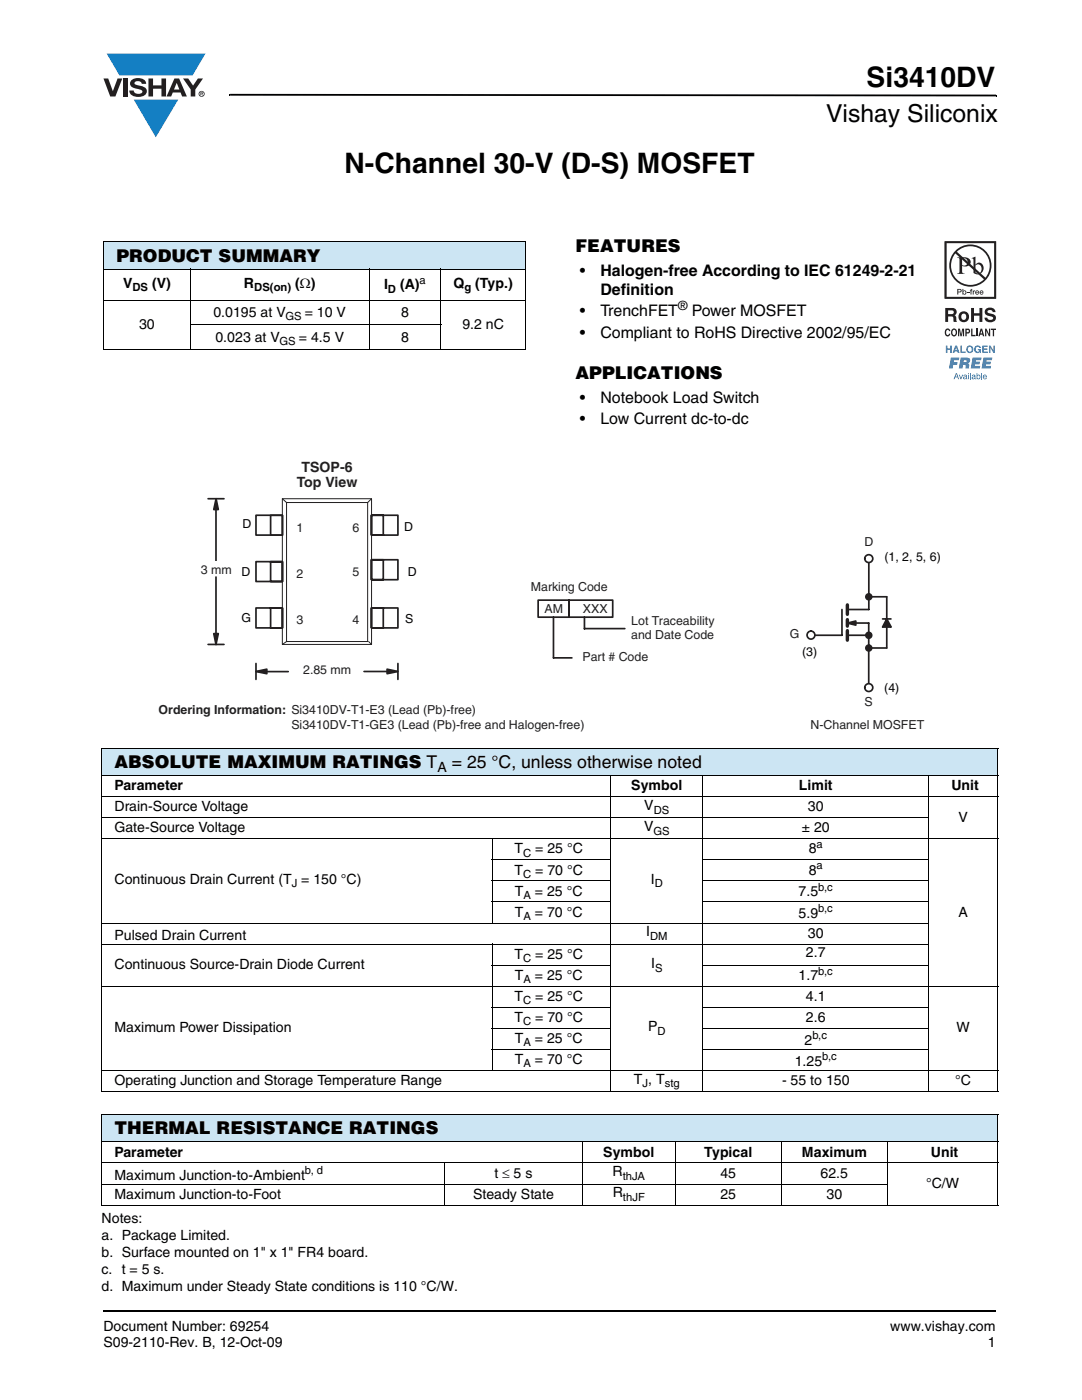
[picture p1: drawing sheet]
<svg xmlns="http://www.w3.org/2000/svg" width="216mm" height="279mm" viewBox="0 0 216 279" stroke-linecap="round" stroke-linejoin="round" font-family="sans-serif">
<g fill="#147fc3">
<path d="M21.3 10.7h19.7l-2.6 4.4h-3.8h-10.8z"/>
<path d="M26.7 19.9h8.9l-4.5 7.5z"/>
</g>
<g fill="#231f20">
<path d="M20.6 15.7h1l.9 2.5 1-2.5h.9l-1.4 3.6h-1z"/>
<path d="M24.6 15.7h.9v3.6h-.9z"/>
<path d="M26.3 16a2.1 2.1 0 0 1 2.8 .3l.1 .4h-.9a.79 .79 0 0 0-.7-.5 .79 .79 0 0 0-.8 .4l.3 .3 1 .2a1.08 1.08 0 0 1 1.2 1.1 1.08 1.08 0 0 1-1.1 1.1 1.73 1.73 0 0 1-2.4-1.2h.9a.96 .96 0 0 0 .8 .6 .96 .96 0 0 0 .9-.4 1.31 1.31 0 0 0-1.2-.6 1.03 1.03 0 0 1-1.1-.6 1.03 1.03 0 0 1 .2-1.1z"/>
<path d="M29.6 15.7h.9v1.3h1.7v-1.3h.9v3.6h-.9v-1.6h-1.7v1.6h-.9z"/>
<path d="M36.5 15.7h1.1l.9 1.4 1-1.4h1l-1.5 2.2v1.4h-.9v-1.4z"/>
<path d="M35.3 16.5l.5 1.4h-1.1zM34.8 15.7l-1.6 3.6h1l.3-.8h1.5l.3 .8h1l-1.6-3.6z"/>
<path d="M39.8 18.7a.46 .46 0 0 1 .9 0 .46 .46 0 0 1-.9 0zM39.6 18.7a.6 .6 0 0 0 1.2 0 .6 .6 0 0 0-1.2 0z"/>
<path d="M40.1 18.5h.2v.2h-.2zM40 18.4v.7h.1v-.3l.4 .3-.2-.3 .2-.2-.1-.2z"/>
</g>
<path d="M45.7 18.7h.2v.4h-.2zM45.9 18.7l152.9 .2v.3l-152.9-.1zM198.8 18.9h.1v.3h-.1zM20.5 261.5h.1v.4h-.1z" fill="#000"/>
<path d="M20.6 261.7h178.2" fill="none" stroke="#000" stroke-width=".36"/>
<path d="M20.7 48.2h84.2v5.5h-84.2z" fill="#cce5f3"/>
<path d="M20.6 48.2h84.4M20.6 53.7h84.4M20.6 59.9h84.4M20.7 48.3v21.4M38 53.6v16.3M73.7 53.6v16.3M87.9 53.6v16.3M104.9 48.3v21.4M20.6 69.8h84.4M37.9 64.9h50.1" fill="none" stroke="#000" stroke-width=".2"/>
<g fill="#cce5f3">
<path d="M20.3 149.3h178.8v5.5h-178.8z"/>
<path d="M20.3 222.4h178.8v5.5h-178.8z"/>
</g>
<g fill="none" stroke="#000" stroke-width=".2">
<path d="M20.2 149.3h179M20.2 154.8h120M20.2 159h179M20.3 149.4v68.3M121.9 154.7v63.2M140.3 154.7v63.2M140.4 154.8h44.8M185.3 154.7v63.2M185.4 154.8h13.8M199.1 149.4v68.3M20.2 163.2h165.2M20.2 167.4h179"/>
<path d="M98.1 171.6h23.8M98.1 175.8h23.8M98.2 167.3v17M140.2 171.6h45.2M140.2 175.8h45.2M20.2 184.2h165.2M20.2 188.4h165.2M20.2 196.8h179M98.1 180h23.8M98.1 192.6h23.8M98.2 188.3v25.4M140.2 180h45.2"/>
<path d="M140.2 192.6h45.2M20.2 213.6h179M20.2 217.8h179M98.1 201h23.8M98.1 205.2h23.8M98.1 209.4h23.8M140.2 201h45.2M140.2 205.2h45.2M140.2 209.4h45.2M20.2 222.4h179M20.2 227.9h135.6M20.2 232.1h179"/>
<path d="M20.2 236.3h157M20.3 222.5v17.9M88.6 232v8.6M116.2 227.8v12.8M134.7 227.8v12.8M155.9 227.8v12.8M156 227.9h21M177.1 227.8v12.8M177.2 227.9h22M199.1 222.5v17.9M20.2 240.5h179"/>
</g>
<path d="M31.7 92h156v54.1h-156z" fill="#fff"/>
<path d="M107.4 119.8h6.1v3.4h-6.1zM113.5 119.8h8.8v3.4h-8.8zM173.4 112.3v9.3h-4.3M110.4 123.2v8.1h3.7M116.6 123.2v2.3M116.6 125.5h8.1M169.1 126.8h4.2M169.1 124.3h4.2v12.1" fill="none" stroke="#231f20" stroke-width=".34"/>
<path d="M169.1 120.7v1.9" fill="none" stroke="#231f20" stroke-width=".68"/>
<path d="M169.1 124.3l1.7-.4v.9z" fill="#231f20"/>
<path d="M173.4 119.1h3.5M168 121.6v5.2h-5.6M169.1 124.3l1.7-.4v.9l-1.5-.4M173.3 129.3h3.6" fill="none" stroke="#231f20" stroke-width=".34"/>
<path d="M169.1 123.7v1.3M169.1 125.9v1.9" fill="none" stroke="#231f20" stroke-width=".68"/>
<circle cx="161.8" cy="126.7" r=".79" fill="#fff"/>
<g fill="none" stroke="#231f20" stroke-width=".34">
<path d="M176.9 119.1v10.2M176.1 123.5h1.7M176.9 123.5l-.8 1.6"/>
<circle cx="161.8" cy="126.7" r=".79"/>
</g>
<path d="M176.9 123.5l.9 1.6h-1.7z" fill="#231f20"/>
<path d="M176.9 123.5l.9 1.6h-1.7" fill="none" stroke="#231f20" stroke-width=".34"/>
<circle cx="173.3" cy="111.5" r=".79" fill="#fff"/>
<circle cx="173.3" cy="111.5" r=".79" fill="none" stroke="#231f20" stroke-width=".34"/>
<circle cx="173.3" cy="137.2" r=".79" fill="#fff"/>
<circle cx="173.3" cy="137.2" r=".79" fill="none" stroke="#231f20" stroke-width=".34"/>
<circle cx="173.4" cy="119.1" r=".58" fill="#231f20"/>
<circle cx="173.4" cy="119.1" r=".58" fill="none" stroke="#231f20" stroke-width=".34"/>
<circle cx="173.4" cy="126.8" r=".58" fill="#231f20"/>
<circle cx="173.4" cy="126.8" r=".58" fill="none" stroke="#231f20" stroke-width=".34"/>
<circle cx="173.4" cy="129.3" r=".58" fill="#231f20"/>
<g fill="none" stroke="#231f20" stroke-width=".34">
<path d="M41.5 99.5h3.2M43.1 99.5v13.2M51.1 102.8h5.3v4h-5.3zM51.1 112.1h5.3v4h-5.3zM54 112.1h2.4v4h-2.4zM54 102.8h2.4v4h-2.4zM74.1 102.8h5.3v4h-5.3zM74.1 102.8h2.4v4h-2.4zM41.5 128.6h3.2M51.1 121.3h5.3v4h-5.3zM51.1 132.4v3.2M54 121.3h2.4v4h-2.4z"/>
<path d="M72.6 134h4.6M74.1 121.3h5.3v4h-5.3zM74.1 121.3h2.4v4h-2.4zM79.4 132.4v3.2"/>
<circle cx="173.4" cy="129.3" r=".58"/>
</g>
<path d="M56.3 99.5h17.8v29.1h-17.8zM56.3 99.5l.9 .8M74.1 99.5l-.7 .8M57.2 100.3h16.2v27.7h-16.2zM57.2 128l-.9 .6M73.6 128l.5 .6" fill="none" stroke="#231f20" stroke-width=".2"/>
<path d="M42.7 126.5h.9l-.5 2.1z" fill="#231f20"/>
<path d="M42.7 126.5h.9l-.5 2.1z" fill="none" stroke="#231f20" stroke-width=".34"/>
<path d="M43.1 99.5l.5 2.2h-.9z" fill="#231f20"/>
<path d="M43.1 99.5l.5 2.2h-.9z" fill="none" stroke="#231f20" stroke-width=".34"/>
<path d="M77.2 133.6l2.2 .4-2.2 .5z" fill="#231f20"/>
<path d="M77.2 133.6l2.2 .4-2.2 .5z" fill="none" stroke="#231f20" stroke-width=".34"/>
<path d="M51.1 134l2.1-.4v.9z" fill="#231f20"/>
<path d="M74.1 111.7h5.3v4h-5.3zM74.1 111.7h2.4v4h-2.4zM51.1 134l2.1-.4v.9z" fill="none" stroke="#231f20" stroke-width=".34"/>
<g fill="#fff">
<path d="M38.1 112h8.9v3.2h-8.9z"/>
<path d="M58.5 132h12.3v3.1h-12.3z"/>
</g>
<path d="M43.1 115.2v13.4M51.6 134h5.9" fill="none" stroke="#231f20" stroke-width=".34"/>
<g fill="#fff">
<path d="M185.4 44.5h16.4v34.9h-16.4z"/>
<path d="M188.5 48.2h10.3v27.5h-10.3z"/>
</g>
<path d="M188.8 48.5h9.6v10.8h-9.6zM188.5 48.2v11.4h10.3v-11.4z" fill="#201d1e"/>
<g fill="#3853a3">
<path d="M188.7 69h.3v.5h.6v-.5h.3v1.4h-.3v-.6h-.6v.6h-.3z"/>
<path d="M191.7 69h.3v1.2h.7v.2h-1z"/>
<path d="M194.6 69.2a.68 .68 0 0 1 1.1 .2l-.8-.2a.55 .55 0 0 0-.2 .6 .55 .55 0 0 0 .4 .4l.4-.3h-.4v-.2h.6v.7h-.2v-.2a.71 .71 0 0 1-1 0 .71 .71 0 0 1 .1-1z"/>
<path d="M196 69h1.1v.2h-.8v.3h.7v.3h-.7v.4h.8v.2h-1.1z"/>
<path d="M197.3 69h.4l.5 1v-1h.3v1.4h-.3l-.6-1v1h-.3z"/>
<path d="M189.7 71.4h1.7l-.1 .5h-.9l-.1 .4h.8l-.1 .5h-.8l-.1 .7h-.7z"/>
<path d="M194.1 71.4h1.7v.5h-1.1l-.1 .3h.9l-.1 .5h-.8l-.1 .3h1.1l-.1 .5h-1.8z"/>
<path d="M196.2 71.4h1.8l-.1 .5h-1l-.1 .3h.9l-.1 .5h-.9v.3h1.1l-.1 .5h-1.8z"/>
<path d="M191.3 74.8h.2l.2 .7 .3-.7h.2l-.4 .9h-.1z"/>
<path d="M193.6 74.5h.1v1.2h-.1z"/>
<path d="M195.8 74.5h.1v1.2h-.1z"/>
<path d="M190.8 69.3l-.2 .6h.4zM190.6 69h.4l.5 1.4h-.4l-.1-.3h-.5l-.1 .3h-.3z"/>
<path d="M193 69.7a.5 .5 0 0 0 1 0 .5 .5 0 0 0-1 0zM192.7 69.7a.75 .75 0 0 1 1.5 0 .75 .75 0 0 1-1.5 0z"/>
<path d="M192.3 71.9l-.1 .4 .6-.1v-.3zM191.7 71.4l1.7 .1a.63 .63 0 0 1-.3 1l.3 .3v.7h-.7v-.6l-.3-.1h-.2l-.2 .7h-.7z"/>
<path d="M190.8 74.6l-.2 .6h.4zM190.7 74.5h.2l.5 1.2h-.2l-.1-.4h-.5l-.1 .4h-.2z"/>
<path d="M192.4 75.3v.2l.1 .1 .2-.1 .1-.3zM192.3 74.9l.3-.1h.3l.1 .9-.8-.1 .1-.4 .5-.2-.2-.1-.4 .2z"/>
<path d="M193.2 74.8h.1v.9h-.1zM193.2 74.5h.1v.1h-.1z"/>
<path d="M194.1 75.3v.2l.1 .1 .2-.1 .1-.3zM194 74.9l.3-.1h.3l.1 .9-.8-.1 .1-.4 .5-.2-.2-.1-.4 .2z"/>
<path d="M194.9 75.2a.31 .31 0 0 0 .6 0 .31 .31 0 0 0-.6 0zM194.9 74.5h.1v.4a.4 .4 0 0 1 .6 .3 .4 .4 0 0 1-.6 .4l-.1 .1z"/>
<path d="M196.3 75v.2h.5l-.1-.3zM196.3 74.8h.5l.1 .2v.3h-.6l.2 .3 .4-.2-.2 .3a.47 .47 0 0 1-.6-.3 .47 .47 0 0 1 .2-.6z"/>
</g>
<g fill="#231f20">
<path d="M193.8 61.5h.5v1h1.1v-1h.6v2.7h-.6v-1.2h-1.1v1.2h-.5z"/>
<path d="M196.8 61.6a1.15 1.15 0 0 1 1.8 .7h-.5l-.1-.2a.68 .68 0 0 0-.9-.1v.4l.2 .1a1.29 1.29 0 0 1 1.4 .9 1.17 1.17 0 0 1-1.1 .9 1.17 1.17 0 0 1-1.2-.9h.6v.2a.67 .67 0 0 0 1.2-.1l-.3-.3-.5-.1a.82 .82 0 0 1-.9-.5 .82 .82 0 0 1 .3-1z"/>
<path d="M188.7 65.8l.4-.3 .3 .1 .2 .5-.6-.2a.66 .66 0 0 0 .1 1l.3-.3h.2a.54 .54 0 0 1-.5 .5 .54 .54 0 0 1-.5-.4z"/>
<path d="M191.2 65.6h.3l.3 1.2 .2-1.2h.4v1.5h-.3v-1.3l-.2 1.3h-.3l-.2-1.3v1.3h-.2z"/>
<path d="M193.8 65.6h.2v1.2h.7v.3h-.9z"/>
<path d="M194.8 65.6h.3v1.5h-.3z"/>
<path d="M196.6 65.6h.2l.5 1v-1h.3v1.5h-.3l-.5-1.1v1.1h-.2z"/>
<path d="M197.7 65.6h1v.3h-.3v1.2h-.3v-1.2h-.4z"/>
<path d="M193 58.3h.4v.1h-.4z"/>
<path d="M193.7 57.7h.3l-.2 .2 .2 .1v.1h-.2v.7h-.1v-.7h-.2z"/>
<path d="M194.1 58h.2v.1l.3-.1v.1l-.3 .1v.6h-.2z"/>
<path d="M189.2 61.9v.8h.9a.39 .39 0 0 0 .1-.7zM188.6 61.5h1.4a.79 .79 0 0 1 .8 .4 .79 .79 0 0 1-.1 .9l-.2 .1a.98 .98 0 0 1 .4 1.2v.1h-.6l-.2-1h-.9v1h-.6z"/>
<path d="M192.1 62.6a.63 .63 0 0 0-.3 .8 .63 .63 0 0 0 .8 .4 .63 .63 0 0 0 .2-.8 .63 .63 0 0 0-.7-.4zM191.2 63.2a1.1 1.1 0 0 1 2.2 0 1.1 1.1 0 0 1-2.2 0z"/>
<path d="M190.2 65.9a.64 .64 0 0 0 .2 1l.1-.1a.64 .64 0 0 0-.1-1zM190 65.7l.2-.1a.56 .56 0 0 1 .7 .3 .82 .82 0 0 1-.5 1.2h-.2a.89 .89 0 0 1-.2-1.4z"/>
<path d="M192.9 65.9v.4l.4-.1v-.3zM192.6 65.6h.6a.5 .5 0 0 1 .4 .5 .5 .5 0 0 1-.4 .5h-.3v.5h-.3z"/>
<path d="M195.8 65.9l-.1 .6h.3zM195.7 65.6h.3l.4 1.5h-.3l-.1-.3h-.4l-.1 .3h-.3z"/>
<path d="M188.8 48.5h9.6v10.8h-9.6zM188.5 48.2v11.4h10.3v-11.4z"/>
<path d="M191.2 57.8v.4h.4v-.3zM191 57.7h.8l.1 .3-.1 .3-.6 .1v.4h-.2z"/>
<path d="M192.2 58.4a.26 .26 0 0 0 .5 0 .26 .26 0 0 0-.5 0zM192 57.7h.2v.4a.38 .38 0 0 1 .5 0 .38 .38 0 0 1 0 .5 .38 .38 0 0 1-.5 .1l-.2 .1z"/>
<path d="M194.8 58.2v.1h.4l-.2-.2zM194.8 58h.4l.2 .4h-.6v.2l.6-.1a.42 .42 0 0 1-.7 .2 .42 .42 0 0 1 .1-.7z"/>
<path d="M195.7 58.2l-.1 .1h.5l-.2-.2zM195.6 58h.5l.1 .4h-.6l.1 .2 .5-.1a.42 .42 0 0 1-.6 .2 .42 .42 0 0 1 0-.7z"/>
<path d="M192 51.6v1.3a.75 .75 0 0 0 1.1-.7 .75 .75 0 0 0-1.1-.6zM191 51.3a2.81 2.81 0 0 1 2.4 .4 .97 .97 0 0 1 0 1.2 .97 .97 0 0 1-1.2 .2h-.2v1.1v.2l.5 .3h-1.5l.3-.2 .2-.3v-2.4l-.1-.2z"/>
<path d="M194.6 53v1.3l.2 .2a.72 .72 0 0 0 .8-.1 .72 .72 0 0 0 .3-.7 .72 .72 0 0 0-.4-.8 .72 .72 0 0 0-.9 .1zM193.9 51.5l.7-.3v1.6a.89 .89 0 0 1 1.1-.3 .89 .89 0 0 1 .6 1 1.23 1.23 0 0 1-.7 1.1 1.23 1.23 0 0 1-1.4-.1v-2.7z"/>
<path d="M190.9 50.2a3.9 3.9 0 0 1 5.3-.1 3.9 3.9 0 0 1 .4 5.3zM190.6 50.6l5.7 5.1a3.9 3.9 0 0 1-5.3 .2 3.9 3.9 0 0 1-.4-5.3zM189.4 53a4.2 4.2 0 0 0 8.4 0 4.2 4.2 0 0 0-8.4 0z"/>
</g>
<g font-size="5.6">
<text x="172.9" y="17.4">Si3410DV</text>
<text x="68.7" y="34.5">N-Channel 30-V (D-S) MOSFET</text>
</g>
<text font-size="4.9" x="164.8" y="24.4">Vishay Siliconix</text>
<g font-size="3.5">
<text x="23.2" y="52.3">PRODUCT SUMMARY</text>
<text x="114.8" y="50.3">FEATURES</text>
<text x="114.8" y="75.7">APPLICATIONS</text>
<text x="22.8" y="153.3">ABSOLUTE MAXIMUM RATINGS T</text>
<text x="90.1" y="153.3">= 25 °C, unless otherwise noted</text>
<text x="22.8" y="226.3">THERMAL RESISTANCE RATINGS</text>
</g>
<g font-size="3.2">
<text x="115.7" y="55">•</text>
<text x="119.8" y="55">Halogen-free According to IEC 61249-2-21</text>
<text x="119.8" y="58.9">Definition</text>
<text x="115.7" y="63.1">•</text>
<text x="119.8" y="63.1">TrenchFET</text>
<text x="138.1" y="63.1">Power MOSFET</text>
<text x="115.7" y="67.4">•</text>
<text x="119.8" y="67.4">Compliant to RoHS Directive 2002/95/EC</text>
<text x="115.7" y="80.4">•</text>
<text x="119.8" y="80.4">Notebook Load Switch</text>
<text x="115.7" y="84.6">•</text>
<text x="119.8" y="84.6">Low Current dc-to-dc</text>
</g>
<g font-size="2.8">
<text x="24.6" y="57.4">V</text>
<text x="30.4" y="57.4">(V)</text>
<text x="48.7" y="57.4">R</text>
<text x="58.9" y="57.4">(Ω)</text>
<text x="76.6" y="57.8">I</text>
<text x="79.8" y="57.8">(A)</text>
<text x="90.5" y="57.4">Q</text>
<text x="94.8" y="57.4">(Typ.)</text>
<text x="27.7" y="65.7">30</text>
<text x="42.6" y="63.2">0.0195 at V</text>
<text x="60.8" y="63.2">= 10 V</text>
<text x="80" y="63.2">8</text>
<text x="92.3" y="65.7">9.2 nC</text>
<text x="43" y="68.2">0.023 at V</text>
<text x="59.6" y="68.2">= 4.5 V</text>
<text x="80" y="68.2">8</text>
<text x="87.3" y="154.1">A</text>
<text x="22.8" y="157.7">Parameter</text>
<text x="22.8" y="161.9">Drain-Source Voltage</text>
<text x="126" y="157.7">Symbol</text>
<text x="128.6" y="161.7">V</text>
<text x="159.4" y="157.7">Limit</text>
<text x="161.2" y="161.9">30</text>
<text x="189.8" y="157.7">Unit</text>
<text x="22.8" y="166.1">Gate-Source Voltage</text>
<text x="128.5" y="165.9">V</text>
<text x="160" y="166.1">± 20</text>
<text x="191.3" y="164">V</text>
<text x="102.7" y="170.3">T</text>
<text x="106.8" y="170.3">= 25 °C</text>
<text x="161.4" y="170.3">8</text>
<text x="22.8" y="176.4">Continuous Drain Current (T = 150 °C)</text>
<text x="102.7" y="174.5">T</text>
<text x="102.7" y="178.7">T</text>
<text x="106.7" y="178.7">= 25 °C</text>
<text x="106.8" y="174.5">= 70 °C</text>
<text x="129.9" y="176.4">I</text>
<text x="159.4" y="178.9">7.5</text>
<text x="161.4" y="174.5">8</text>
<text x="102.7" y="182.9">T</text>
<text x="106.7" y="182.9">= 70 °C</text>
<text x="159.4" y="183.1">5.9</text>
<text x="191.3" y="182.9">A</text>
<text x="22.8" y="187.6">Pulsed Drain Current</text>
<text x="102.7" y="191.3">T</text>
<text x="106.8" y="191.3">= 25 °C</text>
<text x="128.9" y="186.9">I</text>
<text x="160.8" y="191">2.7</text>
<text x="161.2" y="187.1">30</text>
<text x="22.8" y="193.4">Continuous Source-Drain Diode Current</text>
<text x="102.7" y="195.5">T</text>
<text x="106.7" y="195.5">= 25 °C</text>
<text x="129.9" y="193.2">I</text>
<text x="159.4" y="195.6">1.7</text>
<text x="102.7" y="199.7">T</text>
<text x="102.7" y="203.9">T</text>
<text x="106.8" y="199.7">= 25 °C</text>
<text x="106.8" y="203.9">= 70 °C</text>
<text x="160.8" y="203.9">2.6</text>
<text x="160.8" y="199.7">4.1</text>
<text x="22.8" y="206">Maximum Power Dissipation</text>
<text x="102.7" y="208.1">T</text>
<text x="106.7" y="208.1">= 25 °C</text>
<text x="129.3" y="205.8">P</text>
<text x="160.5" y="208.6">2</text>
<text x="190.9" y="206">W</text>
<text x="102.7" y="212.3">T</text>
<text x="106.7" y="212.3">= 70 °C</text>
<text x="158.6" y="212.7">1.25</text>
<text x="22.8" y="216.5">Operating Junction and Storage Temperature Range</text>
<text x="126.5" y="216.3">T , T</text>
<text x="156" y="216.5">- 55 to 150</text>
<text x="190.6" y="216.5">°C</text>
<text x="22.8" y="230.8">Parameter</text>
<text x="120.4" y="230.8">Symbol</text>
<text x="140.5" y="230.8">Typical</text>
<text x="160" y="230.8">Maximum</text>
<text x="185.7" y="230.8">Unit</text>
<text x="22.8" y="239.2">Maximum Junction-to-Foot</text>
<text x="22.8" y="235.4">Maximum Junction-to-Ambient</text>
<text x="94.4" y="239.2">Steady State</text>
<text x="98.7" y="235">t ≤ 5 s</text>
<text x="122.2" y="234.8">R</text>
<text x="122.3" y="239">R</text>
<text x="143.7" y="235">45</text>
<text x="143.7" y="239.2">25</text>
<text x="163.7" y="235">62.5</text>
<text x="164.9" y="239.2">30</text>
<text x="184.8" y="237.1">°C/W</text>
<text x="20.3" y="244.1">Notes:</text>
<text x="20.3" y="247.5">a. Package Limited.</text>
<text x="20.3" y="250.8">b. Surface mounted on 1&quot; x 1&quot; FR4 board.</text>
<text x="20.3" y="254.2">c. t = 5 s.</text>
<text x="20.3" y="257.6">d. Maximum under Steady State conditions is 110 °C/W.</text>
<text x="20.6" y="265.6">Document Number: 69254</text>
<text x="20.6" y="268.8">S09-2110-Rev. B, 12-Oct-09</text>
<text x="177.7" y="265.6">www.vishay.com</text>
<text x="197.1" y="268.8">1</text>
</g>
<g font-size="2.8" fill="#231f20">
<text x="60.2" y="94.1">TSOP-6</text>
<text x="59.2" y="97.2">Top View</text>
</g>
<text font-size="2.5" x="135.3" y="61.9">®</text>
<g font-size="2.5" fill="#040503">
<text x="48.4" y="105.4">D</text>
<text x="80.7" y="105.9">D</text>
<text x="176.5" y="111.9">(1, 2, 5, 6)</text>
<text x="48.2" y="114.9">D</text>
<text x="81.4" y="114.9">D</text>
<text x="48.2" y="124.1">G</text>
<text x="80.8" y="124.3">S</text>
<text x="160" y="131">(3)</text>
<text x="176.4" y="138">(4)</text>
</g>
<g font-size="2.5" fill="#231f20">
<text x="59.1" y="106.1">1</text>
<text x="70.3" y="106.1">6</text>
<text x="172.5" y="109.1">D</text>
<text x="40.1" y="114.6">3 mm</text>
<text x="59.1" y="115.4">2</text>
<text x="70.3" y="115">5</text>
<text x="105.9" y="117.9">Marking Code</text>
<text x="59.1" y="124.6">3</text>
<text x="70.3" y="124.6">4</text>
<text x="108.6" y="122.3">AM</text>
<text x="116.3" y="122.3">XXX</text>
<text x="126" y="124.8">Lot Traceability</text>
<text x="116.2" y="132">Part # Code</text>
<text x="126" y="127.5">and Date Code</text>
<text x="157.6" y="127.4">G</text>
<text x="60.5" y="134.5">2.85 mm</text>
<text x="31.7" y="142.5">Ordering Information: Si3410DV-T1-E3 (Lead (Pb)-free)</text>
<text x="172.5" y="140.9">S</text>
<text x="58.1" y="145.5">Si3410DV-T1-GE3 (Lead (Pb)-free and Halogen-free)</text>
<text x="161.7" y="145.5">N-Channel MOSFET</text>
</g>
<g font-size="2.2">
<text x="26.4" y="58.1">DS</text>
<text x="50.7" y="58.1">DS(on)</text>
<text x="77.4" y="58.5">D</text>
<text x="83.7" y="56.6">a</text>
<text x="92.7" y="58.1">g</text>
<text x="56.9" y="63.9">GS</text>
<text x="55.8" y="68.9">GS</text>
<text x="130.4" y="166.6">GS</text>
<text x="130.5" y="162.4">DS</text>
<text x="104.4" y="171">C</text>
<text x="162.9" y="169.2">a</text>
<text x="162.9" y="173.4">a</text>
<text x="58.2" y="177.1">J</text>
<text x="104.4" y="175.2">C</text>
<text x="104.5" y="179.4">A</text>
<text x="130.6" y="177.1">D</text>
<text x="163.3" y="177.8">b,c</text>
<text x="104.5" y="183.6">A</text>
<text x="163.3" y="182">b,c</text>
<text x="129.7" y="187.6">DM</text>
<text x="104.4" y="192">C</text>
<text x="104.5" y="196.2">A</text>
<text x="130.7" y="193.9">S</text>
<text x="163.3" y="194.5">b,c</text>
<text x="104.4" y="200.4">C</text>
<text x="104.4" y="204.6">C</text>
<text x="104.5" y="208.8">A</text>
<text x="131.2" y="206.5">D</text>
<text x="162.1" y="207.4">b,c</text>
<text x="104.5" y="213">A</text>
<text x="164.1" y="211.6">b,c</text>
<text x="128.2" y="217">J</text>
<text x="132.6" y="217">stg</text>
<text x="60.8" y="234.3">b, d</text>
<text x="124.3" y="235.5">thJA</text>
<text x="124.3" y="239.7">thJF</text>
</g>
</svg>
